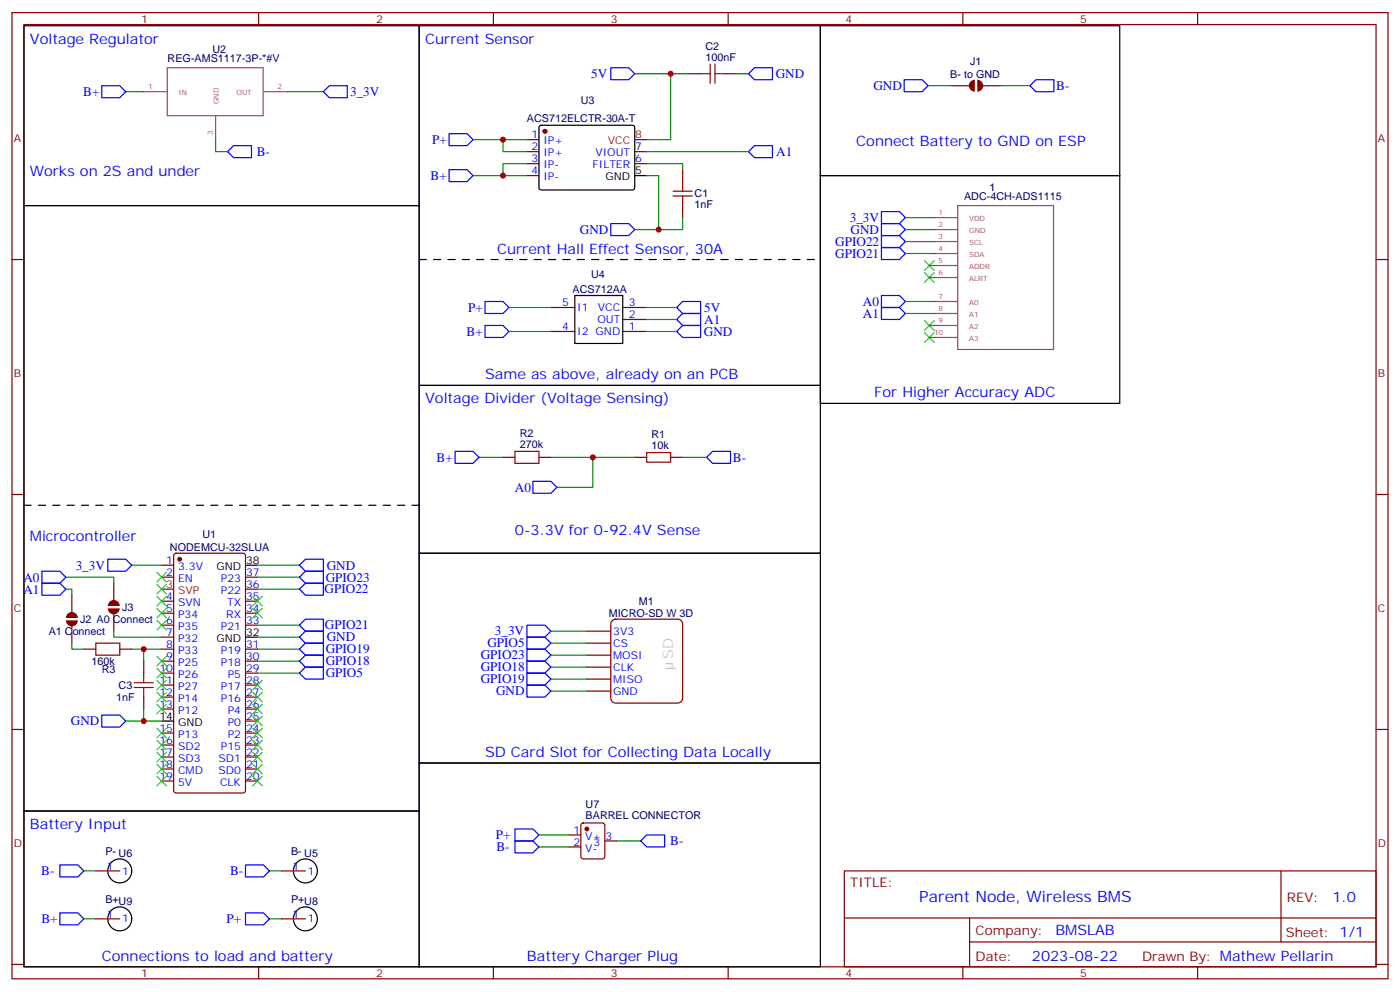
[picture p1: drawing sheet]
<svg xmlns="http://www.w3.org/2000/svg" width="412mm" height="292mm" viewBox="0 0 412 292" stroke-linecap="round" stroke-linejoin="round" font-family="sans-serif">
<g fill="none" stroke="#870000" stroke-width=".35">
<path d="M3.5 3.7h405.4v284.3h-405.4zM7.1 7.2h398.2v277.3h-398.2zM76.2 3.7v3.5M145.3 3.7v3.5M214.5 3.7v3.5M283.6 3.7v3.5M352.8 3.7v3.5M202.8 21.7h3.6M213.4 21.7h3.6M280.5 25.2h5.3M289.3 25.2h5.3M155.2 41.1h3.5"/>
<path d="M155.2 44.6h3.5M155.2 48.2h3.5M155.2 51.7h3.5M187 44.6h3.5M187 48.2h3.5M201.1 49.9v3.5M3.5 76.4h3.6M201.1 60.5v3.5M405.3 76.4h3.6M162.3 97.5h7M162.3 90.5h7M183.4 97.5h7.1"/>
<path d="M183.4 94h7.1M183.4 90.5h7.1M148.2 134.6h3.5M158.7 134.6h3.6M187 134.6h3.5M197.6 134.6h3.5M3.5 145.5h3.6M405.3 145.5h3.6M47.6 166.3h3.6M47.6 169.9h3.6M47.6 176.9h3.6M51.4 163l.5-.2h19.7l.7 .4v69.5l-.4 .6-20 .1-.7-.5v-69.4z"/>
<path d="M72.3 169.9h3.5M72.3 176.9h3.5M72.3 173.4h3.5M24.7 191h3.5M35.3 191h3.5M42.3 194.6v3.5M47.6 180.4h3.6M47.6 184h3.6M47.6 187.5h3.6M47.6 191h3.6M47.6 194.6h3.6M47.6 198.1h3.6"/>
<path d="M72.3 180.4h3.5M72.3 184h3.5M72.3 191h3.5M72.3 194.6h3.5M72.3 198.1h3.5M172.9 185.7h7M172.9 189.3h7M172.9 192.8h7M172.9 196.3h7M172.9 199.8h7M180.2 182.8l1.1-.6h18.4a1.41 1.41 0 0 1 1.4 1.4v21.9a1.51 1.51 0 0 1-1.4 1.4h-18.4a1.51 1.51 0 0 1-1.4-1.4v-21.9zM3.5 214.7h3.6"/>
<path d="M42.3 205.1v3.6M47.6 201.6h3.6M47.6 205.1h3.6M47.6 208.7h3.6M47.6 215.7h3.6M47.6 219.3h3.6M72.3 201.6h3.5M72.3 205.1h3.5M72.3 208.7h3.5M72.3 215.7h3.5M72.3 219.3h3.5M72.3 212.2h3.5"/>
<path d="M172.9 203.4h7M405.3 214.7h3.6M47.6 222.8h3.6M47.6 226.3h3.6M47.6 229.8h3.6M72.3 222.8h3.5M72.3 226.3h3.5M72.3 229.8h3.5M28.2 256.3h7.1M82.9 256.3h7.1M167.6 245.7h3.5M167.6 249.2h3.5"/>
<path d="M171.3 242.4l.5-.2h5.6l.7 .4 .1 9.5-.5 .6-5.9 .1-.6-.5-.1-9.4zM178.2 247.5h3.5M248.7 256.3h156.6v28.2h-156.6zM377.3 256.3v20.9M28.2 270.4h7.1M82.9 270.4h7.1M248.7 270.1h156.5M285.6 277.2h119.6M285.6 270.1v14.2M3.5 283.8h3.6M76.2 284.5v3.5M145.3 284.5v3.5"/>
<path d="M214.5 284.5v3.5M283.6 284.5v3.5M352.8 284.5v3.5M405.3 283.8h3.6"/>
</g>
<g fill="none" stroke="#00f" stroke-width=".35">
<path d="M179.9 19.9h5.3l1.8 1.8-1.8 1.8h-5.3zM30 25.2h5.3l1.7 1.8-1.7 1.8h-5.3zM97 25.2h5.3v3.6h-5.3l-1.8-1.8zM132.3 39.3h5.3l1.7 1.8-1.7 1.8h-5.3zM220.5 21.7l1.7-1.8h5.3v3.6h-5.3zM68.8 42.9h5.3v3.5h-5.3l-1.8-1.8zM132.3 49.9h5.3l1.7 1.8-1.7 1.7h-5.3zM222.2 42.9h5.3v3.5h-5.3l-1.7-1.8zM179.9 65.8h5.3l1.8 1.8-1.8 1.7h-5.3zM142.9 88.7h5.3l1.7 1.8-1.7 1.8h-5.3zM142.9 95.8h5.3l1.7 1.7-1.7 1.8h-5.3zM201.1 88.7h5.3v3.6h-5.3l-1.8-1.8z"/>
<path d="M201.1 95.8h5.3v3.5h-5.3l-1.8-1.8zM201.1 92.3h5.3v3.5h-5.3l-1.8-1.8zM134.1 132.8h5.2l1.8 1.8-1.8 1.7h-5.2zM208.1 134.6l1.8-1.8h5.3v3.5h-5.3zM157 141.6h5.3l1.7 1.8-1.7 1.8h-5.3zM12.3 168.1h5.3l1.8 1.8-1.8 1.7h-5.3zM12.3 171.6h5.3l1.8 1.8-1.8 1.8h-5.3zM31.7 164.6h5.3l1.8 1.7-1.8 1.8h-5.3zM90 164.6h5.2v3.5h-5.2l-1.8-1.8zM90 168.1h5.2v3.5h-5.2l-1.8-1.7zM90 185.7h5.2v3.6h-5.2l-1.8-1.8zM90 196.3h5.2v3.5h-5.2l-1.8-1.7z"/>
<path d="M90 192.8h5.2v3.5h-5.2l-1.8-1.7zM90 189.3h5.2v3.5h-5.2l-1.8-1.8zM155.2 184h5.3l1.8 1.7-1.8 1.8h-5.3zM155.2 187.5h5.3l1.8 1.8-1.8 1.7h-5.3zM155.2 191h5.3l1.8 1.8-1.8 1.8h-5.3zM155.2 194.6h5.3l1.8 1.7-1.8 1.8h-5.3zM155.2 198.1h5.3l1.8 1.7-1.8 1.8h-5.3zM30 210.4h5.3l1.7 1.8-1.7 1.8h-5.3zM155.2 201.6h5.3l1.8 1.8-1.8 1.7h-5.3zM17.6 254.5h5.3l1.8 1.8-1.8 1.8h-5.3zM72.3 254.5h5.3l1.8 1.8-1.8 1.8h-5.3zM151.7 243.9h5.3l1.7 1.8-1.7 1.8h-5.3z"/>
<path d="M151.7 247.5h5.3l1.7 1.7-1.7 1.8h-5.3zM190.5 245.7h5.3v3.5h-5.3l-1.8-1.7zM17.6 268.6h5.3l1.8 1.8-1.8 1.8h-5.3zM72.3 268.6h5.3l1.8 1.8-1.8 1.8h-5.3z"/>
</g>
<g fill="none" stroke="#008700" stroke-width=".35">
<path d="M37 27h5.3M84.7 27h10.5M187 21.7h10.6v19.4h-7.1M197.6 21.7h5.2M63.5 41.1v3.5h3.5M139.3 41.1h15.9M139.3 51.7h15.9M148.2 41.1v3.5h7M155.2 48.2h-7v3.5M190.5 48.2h10.6v1.7M190.5 51.7h3.5v15.9M201.1 64v3.6h-14.1"/>
<path d="M149.9 97.5h12.4M149.9 90.5h12.4M190.5 97.5h8.8M190.5 90.5h8.8M141.1 134.6h7.1M162.3 134.6h24.7M201.1 134.6h7M38.8 166.3h8.8M75.8 166.3h12.4M75.8 169.9h12.4M38.8 191h8.8M42.3 191v3.6"/>
<path d="M75.8 187.5h12.4M75.8 198.1h12.4M75.8 194.6h12.4M75.8 191h12.4M162.3 185.7h10.6M162.3 196.3h10.6M162.3 199.8h10.6M162.3 192.8h10.6M162.3 189.3h10.6M37 212.2h10.6M42.3 208.7v3.5M162.3 203.4h10.6"/>
<path d="M24.7 256.3h3.5M79.4 256.3h3.5M158.7 245.7h8.9M158.7 249.2h8.9M181.7 247.5h7M24.7 270.4h3.5M79.4 270.4h3.5"/>
</g>
<path d="M49.3 19.9h28.2v14.1h-28.2zM42.3 27h7M63.5 34.2v6.9M77.7 27h7" fill="none" stroke="#a64a4a" stroke-width=".35"/>
<g fill="none" stroke="#a10000" stroke-width=".35">
<path d="M209.2 18.9v5.6M210.6 18.9v5.6M206.4 21.7h2.8M210.6 21.7h2.8M198.3 56.3h5.6M198.3 57.7h5.6M201.1 53.4v2.9M201.1 57.7v2.8M151.7 132.8h7v3.5h-7zM190.5 133.2h7.1v2.8h-7.1zM28.2 189.3h7.1v3.5h-7.1zM42.3 198.1v2.8"/>
<path d="M39.5 200.9h5.7M39.5 202.3h5.7M42.3 202.3v2.8"/>
</g>
<g fill="none" stroke="#000" stroke-width=".35">
<path d="M7.1 7.6h116.4v52.9h-116.4zM123.5 7.6h118.2v105.8h-118.2zM159 37.1l.5-.2h27l.5 .7-.1 17.9-.6 .4-27.1-.1-.5-.6v-17.6zM187 51.7h3.5M7.1 60.5h116.4v178.2h-116.4zM169.3 87h14.1v14.1h-14.1zM123.5 113.4h118.2v49.4h-118.2zM72.3 166.3h3.5M123.5 162.8h118.2v61.7h-118.2zM72.3 187.5h3.5M47.6 212.2h3.6M7.1 238.7h116.4v45.8h-116.4z"/>
<circle cx="35.3" cy="256.3" r="3.5"/>
<circle cx="90" cy="256.3" r="3.5"/>
<circle cx="35.3" cy="270.4" r="3.5"/>
<circle cx="90" cy="270.4" r="3.5"/>
</g>
<g fill="#870000" stroke="#870000" stroke-width=".35">
<circle cx="52.9" cy="164.6" r=".53"/>
<circle cx="160.5" cy="38.6" r=".53"/>
<circle cx="172.9" cy="243.9" r=".53"/>
</g>
<path d="M187 41.1h3.5M47.6 173.4h3.6" fill="none" stroke="#f00" stroke-width=".35"/>
<path d="M123.5 76.4h116.4M7.1 148.7h116.4" fill="none" stroke="#000" stroke-width=".35" stroke-dasharray="2.1 2.1"/>
<g fill="none" stroke="#3c3" stroke-width=".35">
<path d="M46.2 168.5l2.8 2.8M46.2 172l2.8 2.8M46.2 175.5l2.8 2.8M46.2 179l2.8 2.9M49 168.5l-2.8 2.8M49 172l-2.8 2.8M49 175.5l-2.8 2.8M49 179l-2.8 2.9M74.4 179l2.9 2.9M74.4 175.5l2.9 2.8M77.3 175.5l-2.9 2.8M77.3 179l-2.9 2.9"/>
<path d="M46.2 182.6l2.8 2.8M46.2 193.1l2.8 2.9M46.2 196.7l2.8 2.8M49 182.6l-2.8 2.8M49 193.1l-2.8 2.9M49 196.7l-2.8 2.8M46.2 200.2l2.8 2.8M46.2 203.7l2.8 2.9M46.2 207.3l2.8 2.8M46.2 214.3l2.8 2.8M46.2 217.8l2.8 2.9M49 200.2l-2.8 2.8"/>
<path d="M49 203.7l-2.8 2.9M49 207.3l-2.8 2.8M49 214.3l-2.8 2.8M49 217.8l-2.8 2.9M74.4 200.2l2.9 2.8M74.4 217.8l2.9 2.9M74.4 214.3l2.9 2.8M74.4 210.8l2.9 2.8M74.4 207.3l2.9 2.8M74.4 203.7l2.9 2.9M77.3 217.8l-2.9 2.9M77.3 214.3l-2.9 2.8"/>
<path d="M77.3 210.8l-2.9 2.8M77.3 207.3l-2.9 2.8M77.3 203.7l-2.9 2.9M77.3 200.2l-2.9 2.8M46.2 221.4l2.8 2.8M46.2 224.9l2.8 2.8M46.2 228.4l2.8 2.8M49 221.4l-2.8 2.8M49 224.9l-2.8 2.8M49 228.4l-2.8 2.8M74.4 228.4l2.9 2.8M74.4 224.9l2.9 2.8"/>
<path d="M74.4 221.4l2.9 2.8M77.3 228.4l-2.9 2.8M77.3 224.9l-2.9 2.8M77.3 221.4l-2.9 2.8"/>
</g>
<g fill="#870000">
<path d="M287.9 23.5a1.76 1.76 0 0 1 1.7 1.7 1.76 1.76 0 0 1-1.7 1.8z"/>
<path d="M285.9 24l1.3-.5v3.5a1.76 1.76 0 0 1-1.7-1.1 1.76 1.76 0 0 1 .4-1.9z"/>
</g>
<path d="M266.3 23.5h5.3l1.8 1.7-1.8 1.8h-5.3zM303.4 25.2l1.8-1.7h5.2v3.5h-5.2zM259.6 62.3h5.3l1.8 1.7-1.8 1.8h-5.3zM259.6 65.8h5.3l1.8 1.8-1.8 1.7h-5.3zM259.6 69.3h5.3l1.8 1.8-1.8 1.7h-5.3zM259.6 72.8h5.3l1.8 1.8-1.8 1.8h-5.3zM259.6 87h5.3l1.8 1.7-1.8 1.8h-5.3zM259.6 90.5h5.3l1.8 1.8-1.8 1.7h-5.3zM90 171.6h5.2v3.6h-5.2l-1.8-1.8zM90 182.2h5.2v3.5h-5.2l-1.8-1.7z" fill="none" stroke="#00f" stroke-width=".35"/>
<g fill="none" stroke="#008700" stroke-width=".35">
<path d="M217 21.7h3.5M273.4 25.2h7.1M294.6 25.2h8.8M266.7 64h8.5M266.7 67.6h8.5M266.7 71.1h8.5M266.7 74.6h8.5M273.8 78.1h1.4M266.7 88.7h8.5M273.8 81.7h1.4M273.8 95.8h1.4M273.8 99.3h1.4"/>
<path d="M75.8 173.4h12.4M75.8 184h12.4"/>
</g>
<path d="M275.2 64h6.9M275.2 67.6h6.9M275.2 71.1h6.9M275.2 74.6h6.9M275.2 78.1h6.9M282.1 60.5h28.2v42.3h-28.2zM275.2 81.7h6.9M275.2 88.7h6.9M275.2 92.3h6.9M275.2 95.8h6.9M275.2 99.3h6.9" fill="none" stroke="#a64a4a" stroke-width=".35"/>
<path d="M272.3 76.7l2.9 2.9M275.2 76.7l-2.9 2.9M272.3 80.3l2.9 2.8M272.3 94.4l2.9 2.8M272.3 97.9l2.9 2.8M275.2 80.3l-2.9 2.8M275.2 94.4l-2.9 2.8M275.2 97.9l-2.9 2.8" fill="none" stroke="#3c3" stroke-width=".35"/>
<path d="M21.2 175.2v5.2M21.2 184v5.3" fill="none" stroke="#870000" stroke-width=".35"/>
<g fill="#870000">
<path d="M19.4 182.6h3.5a1.76 1.76 0 0 1-1.7 1.7 1.76 1.76 0 0 1-1.8-1.7z"/>
<path d="M19.9 180.6a1.76 1.76 0 0 1 1.9-.4 1.76 1.76 0 0 1 1.1 1.7h-3.5z"/>
</g>
<path d="M21.2 189.3v1.7h3.5" fill="none" stroke="#008700" stroke-width=".35"/>
<path d="M33.5 171.6v5.3M33.5 180.4v5.3" fill="none" stroke="#870000" stroke-width=".35"/>
<g fill="#870000">
<path d="M31.7 179h3.6a1.76 1.76 0 0 1-1.8 1.8 1.76 1.76 0 0 1-1.8-1.8z"/>
<path d="M32.3 177.1a1.76 1.76 0 0 1 1.9-.4 1.76 1.76 0 0 1 1.1 1.6h-3.6z"/>
</g>
<path d="M190.5 44.6h30M190.5 94h8.8M266.7 92.3h8.5M174.6 134.6v8.8h-10.6M19.4 169.9h14.1v1.7M19.4 173.4h1.8v1.8M33.5 185.7v1.8h14.1" fill="none" stroke="#008700" stroke-width=".35"/>
<path d="M241.7 7.6h88.1v44.1h-88.1zM241.7 51.7h88.1v67h-88.1zM123.5 224.5h118.2v60h-118.2z" fill="none" stroke="#000" stroke-width=".35"/>
<g fill="#c00">
<circle cx="194" cy="67.6" r=".88"/>
<circle cx="197.6" cy="21.7" r=".88"/>
<circle cx="148.2" cy="41.1" r=".88"/>
<circle cx="148.2" cy="51.7" r=".88"/>
<circle cx="42.3" cy="191" r=".88"/>
<circle cx="42.3" cy="212.2" r=".88"/>
<circle cx="174.6" cy="134.6" r=".88"/>
</g>
<text font-size="4.6" fill="#00f" x="270.8" y="265.3">Parent Node, Wireless BMS</text>
<g font-size="4.2" fill="#00f">
<text x="8.8" y="12.9">Voltage Regulator</text>
<text x="125.2" y="12.9">Current Sensor</text>
<text x="252.2" y="42.9">Connect Battery to GND on ESP</text>
<text x="8.8" y="51.7">Works on 2S and under</text>
<text x="146.4" y="74.6">Current Hall Effect Sensor, 30A</text>
<text x="142.9" y="111.7">Same as above, already on an PCB</text>
<text x="125.2" y="118.7">Voltage Divider (Voltage Sensing)</text>
<text x="257.5" y="116.9">For Higher Accuracy ADC</text>
<text x="8.8" y="159.3">Microcontroller</text>
<text x="151.7" y="157.5">0-3.3V for 0-92.4V Sense</text>
<text x="142.9" y="222.8">SD Card Slot for Collecting Data Locally</text>
<text x="8.8" y="243.9">Battery Input</text>
<text x="392.5" y="265.6">1.0</text>
<text x="310.9" y="275.1">BMSLAB</text>
<text x="30" y="282.8">Connections to load and battery</text>
<text x="155.2" y="282.8">Battery Charger Plug</text>
<text x="304" y="282.9">2023-08-22</text>
</g>
<text font-size="4.2" fill="#ccc" x="198.3" y="193.9" transform="rotate(-90 198.3 193.9)">SD</text>
<g font-size="3.9" fill="#00f">
<text x="174.1" y="23">5V</text>
<text x="228.5" y="23">GND</text>
<text x="24.5" y="28.3">B+</text>
<text x="103.1" y="28.2">3_3V</text>
<text x="257.3" y="26.5">GND</text>
<text x="311.1" y="26.5">B-</text>
<text x="75.6" y="46">B-</text>
<text x="127.3" y="42.4">P+</text>
<text x="228.6" y="45.9">A1</text>
<text x="126.9" y="53">B+</text>
<text x="250.3" y="65.3">3_3V</text>
<text x="170.8" y="68.8">GND</text>
<text x="250.6" y="68.8">GND</text>
<text x="246.1" y="72.3">GPIO22</text>
<text x="246.1" y="75.8">GPIO21</text>
<text x="254.2" y="89.9">A0</text>
<text x="137.9" y="91.8">P+</text>
<text x="207.4" y="91.7">5V</text>
<text x="207.5" y="95.3">A1</text>
<text x="254.2" y="93.5">A1</text>
<text x="137.4" y="98.8">B+</text>
<text x="207.4" y="98.8">GND</text>
<text x="128.6" y="135.9">B+</text>
<text x="215.9" y="135.9">B-</text>
<text x="151.7" y="144.7">A0</text>
<text x="22.3" y="167.6">3_3V</text>
<text x="96.2" y="167.6">GND</text>
<text x="6.9" y="171.2">A0</text>
<text x="96" y="171.1">GPIO23</text>
<text x="6.9" y="174.7">A1</text>
<text x="95.6" y="174.6">GPIO22</text>
<text x="95.7" y="185.2">GPIO21</text>
<text x="96.2" y="188.8">GND</text>
<text x="143.6" y="190.5">GPIO5</text>
<text x="145.8" y="187">3_3V</text>
<text x="96" y="195.8">GPIO18</text>
<text x="96" y="192.3">GPIO19</text>
<text x="141.6" y="194.1">GPIO23</text>
<text x="141.6" y="197.6">GPIO18</text>
<text x="96" y="199.4">GPIO5</text>
<text x="141.6" y="201.1">GPIO19</text>
<text x="146.1" y="204.6">GND</text>
<text x="20.9" y="213.5">GND</text>
<text x="146.1" y="247">P+</text>
<text x="146.2" y="250.5">B-</text>
<text x="197.4" y="248.7">B-</text>
<text x="12.1" y="257.6">B-</text>
<text x="67.8" y="257.6">B-</text>
<text x="12.2" y="271.7">B+</text>
<text x="66.7" y="271.7">P+</text>
</g>
<g font-size="3.9" fill="#800">
<text x="250.5" y="260.9">TITLE:</text>
<text x="379.1" y="265.6">REV:</text>
<text x="287.4" y="275.1">Company:</text>
<text x="378.7" y="275.7">Sheet: 1/1</text>
<text x="287.4" y="282.8">Date:</text>
<text x="336.4" y="282.8">Drawn By: Mathew Pellarin</text>
</g>
<g font-size="3.2" fill="#800">
<text x="41.6" y="6.7">1</text>
<text x="110.8" y="6.7">2</text>
<text x="179.9" y="6.7">3</text>
<text x="249.1" y="6.7">4</text>
<text x="318.2" y="6.7">5</text>
<text x="4.1" y="41.8">A</text>
<text x="405.9" y="41.8">A</text>
<text x="4.1" y="110.9">B</text>
<text x="405.9" y="110.9">B</text>
<text x="4.1" y="180.1">C</text>
<text x="405.9" y="180.1">C</text>
<text x="4.1" y="249.2">D</text>
<text x="405.9" y="249.2">D</text>
<text x="41.6" y="287.5">1</text>
<text x="110.8" y="287.5">2</text>
<text x="179.9" y="287.5">3</text>
<text x="249.1" y="287.5">4</text>
<text x="318.2" y="287.5">5</text>
</g>
<g font-size="3.2" fill="#000080">
<text x="62.6" y="15.6">U2</text>
<text x="207.8" y="17.8">100nF</text>
<text x="207.8" y="14.7">C2</text>
<text x="49.4" y="18.2">REG-AMS1117-3P-*#V</text>
<text x="279.9" y="22.8">B- to GND</text>
<text x="285.8" y="19.2">J1</text>
<text x="155.2" y="35.8">ACS712ELCTR-30A-T</text>
<text x="171.1" y="30.5">U3</text>
<text x="204.6" y="58.1">C1</text>
<text x="284" y="58.7">ADC-4CH-ADS1115</text>
<text x="291.5" y="56.2">1</text>
<text x="204.6" y="61.3">1nF</text>
<text x="174.1" y="81.7">U4</text>
<text x="168.7" y="86.3">ACS712AA</text>
<text x="153.1" y="131.8">270k</text>
<text x="153.1" y="128.6">R2</text>
<text x="191.9" y="128.9">R1</text>
<text x="191.9" y="132.1">10k</text>
<text x="59.6" y="158.4">U1</text>
<text x="50.1" y="162.2">NODEMCU-32SLUA</text>
<text x="36" y="179.9">J3</text>
<text x="188.2" y="178.1">M1</text>
<text x="23.6" y="183.3">J2 A0 Connect</text>
<text x="179.4" y="181.6">MICRO-SD W 3D</text>
<text x="14.3" y="186.9">A1 Connect</text>
<text x="26.9" y="195.7">160k</text>
<text x="30" y="198.1">R3</text>
<text x="34.9" y="202.8">C3</text>
<text x="34.2" y="206.3">1nF</text>
<text x="172.5" y="237.8">U7</text>
<text x="172.5" y="241.1">BARREL CONNECTOR</text>
<text x="31.1" y="251.6">P- U6</text>
<text x="85.7" y="251.6">B- U5</text>
<text x="31.1" y="265.7">B+U9</text>
<text x="85.7" y="265.7">P+U8</text>
</g>
<g font-size="3.2" fill="#00f">
<text x="156.6" y="40.7">1</text>
<text x="156.6" y="44.3">2</text>
<text x="156.6" y="47.8">3</text>
<text x="160.1" y="42.5">IP+</text>
<text x="160.1" y="46">IP+</text>
<text x="175.4" y="46">VIOUT</text>
<text x="187.1" y="47.8">6</text>
<text x="187.1" y="44.3">7</text>
<text x="156.6" y="51.3">4</text>
<text x="160.1" y="49.6">IP-</text>
<text x="160.1" y="53.1">IP-</text>
<text x="174.6" y="49.6">FILTER</text>
<text x="165.6" y="90.1">5</text>
<text x="170" y="91.5">I1</text>
<text x="176" y="95.1">OUT</text>
<text x="176.1" y="91.5">VCC</text>
<text x="185.2" y="93.7">2</text>
<text x="185.2" y="90.1">3</text>
<text x="165.6" y="97.2">4</text>
<text x="170" y="98.6">I2 GND</text>
<text x="185.2" y="97.2">1</text>
<text x="49" y="166">1</text>
<text x="52.5" y="167.7">3.3V</text>
<text x="49" y="169.5">2</text>
<text x="52.5" y="171.3">EN</text>
<text x="65.1" y="171.3">P23</text>
<text x="72.5" y="173">36</text>
<text x="72.5" y="169.5">37</text>
<text x="49" y="176.6">4</text>
<text x="52.5" y="178.3">SVN</text>
<text x="65.1" y="174.8">P22</text>
<text x="66.9" y="178.3">TX</text>
<text x="72.5" y="176.6">35</text>
<text x="49" y="180.1">5</text>
<text x="49" y="183.6">6</text>
<text x="52.5" y="181.9">P34</text>
<text x="52.5" y="185.4">P35</text>
<text x="65.1" y="185.4">P21</text>
<text x="66.6" y="181.9">RX</text>
<text x="72.5" y="183.6">33</text>
<text x="72.5" y="180.1">34</text>
<text x="49" y="187.1">7</text>
<text x="49" y="190.7">8</text>
<text x="52.5" y="188.9">P32</text>
<text x="72.5" y="190.7">31</text>
<text x="180.6" y="186.9">3V3</text>
<text x="180.6" y="190.3">CS</text>
<text x="46.9" y="197.7">10</text>
<text x="49" y="194.2">9</text>
<text x="52.5" y="192.4">P33</text>
<text x="52.5" y="196">P25</text>
<text x="65.1" y="196">P18</text>
<text x="65.1" y="192.4">P19</text>
<text x="72.5" y="197.7">29</text>
<text x="72.5" y="194.2">30</text>
<text x="180.6" y="193.9">MOSI</text>
<text x="180.6" y="197.4">CLK</text>
<text x="46.9" y="201.3">11</text>
<text x="52.5" y="199.5">P26</text>
<text x="52.5" y="203">P27</text>
<text x="65.1" y="203">P17</text>
<text x="67.1" y="199.5">P5</text>
<text x="72.5" y="201.3">28</text>
<text x="180.6" y="200.9">MISO</text>
<text x="46.9" y="204.8">12</text>
<text x="46.9" y="208.3">13</text>
<text x="52.5" y="206.6">P14</text>
<text x="65.1" y="206.6">P16</text>
<text x="72.5" y="208.3">26</text>
<text x="72.5" y="204.8">27</text>
<text x="180.6" y="204.4">GND</text>
<text x="46.9" y="215.4">15</text>
<text x="52.5" y="210.1">P12</text>
<text x="67.1" y="213.6">P0</text>
<text x="67.1" y="210.1">P4</text>
<text x="72.5" y="215.4">24</text>
<text x="72.5" y="211.8">25</text>
<text x="46.9" y="218.9">16</text>
<text x="52.5" y="217.1">P13</text>
<text x="52.5" y="220.7">SD2</text>
<text x="65.1" y="220.7">P15</text>
<text x="67.1" y="217.1">P2</text>
<text x="72.5" y="218.9">23</text>
<text x="46.9" y="222.4">17</text>
<text x="46.9" y="226">18</text>
<text x="52.5" y="224.2">SD3</text>
<text x="52.5" y="227.7">CMD</text>
<text x="64.4" y="227.7">SD0</text>
<text x="64.4" y="224.2">SD1</text>
<text x="72.5" y="226">21</text>
<text x="72.5" y="222.4">22</text>
<text x="46.9" y="229.5">19</text>
<text x="52.5" y="231.2">5V</text>
<text x="64.8" y="231.2">CLK</text>
<text x="72.5" y="229.5">20</text>
<text x="168.9" y="245.4">1</text>
<text x="168.9" y="248.9">2</text>
<text x="172.4" y="247.1">V+</text>
<text x="172.4" y="250.6">V-</text>
<text x="174.8" y="248.9">3</text>
<text x="178.3" y="247.1">3</text>
<text x="31.5" y="255.9">1</text>
<text x="36" y="257.4">1</text>
<text x="86.2" y="255.9">1</text>
<text x="90.7" y="257.4">1</text>
<text x="31.5" y="270.1">1</text>
<text x="36" y="271.5">1</text>
<text x="86.2" y="270.1">1</text>
<text x="90.7" y="271.5">1</text>
</g>
<g font-size="3.2" fill="#f00">
<text x="187.1" y="40.7">8</text>
<text x="179.1" y="42.5">VCC</text>
<text x="49" y="173">3</text>
<text x="52.5" y="174.8">SVP</text>
</g>
<g font-size="3.2">
<text x="178.4" y="53.1">GND</text>
<text x="187.1" y="51.3">5</text>
<text x="63.7" y="167.7">GND</text>
<text x="72.5" y="166">38</text>
<text x="63.7" y="188.9">GND</text>
<text x="72.5" y="187.1">32</text>
<text x="46.9" y="211.8">14</text>
<text x="52.5" y="213.6">GND</text>
</g>
<g font-size="2.1" fill="#a54b4b">
<text x="43.7" y="26.3">1</text>
<text x="52.6" y="28">IN</text>
<text x="69.6" y="28">OUT</text>
<text x="81.8" y="26.3">2</text>
<text x="64.4" y="30.7" transform="rotate(-90 64.4 30.7)">GND</text>
<text x="62.7" y="39.7" transform="rotate(-90 62.7 39.7)">3</text>
<text x="276.5" y="63.3">1</text>
<text x="285.5" y="65.1">VDD</text>
<text x="276.5" y="66.9">2</text>
<text x="276.5" y="70.4">3</text>
<text x="285.5" y="68.6">GND</text>
<text x="276.5" y="73.9">4</text>
<text x="276.5" y="77.4">5</text>
<text x="285.5" y="72.1">SCL</text>
<text x="285.5" y="75.7">SDA</text>
<text x="276.5" y="81">6</text>
<text x="285.5" y="79.2">ADDR</text>
<text x="285.5" y="82.7">ALRT</text>
<text x="276.5" y="88">7</text>
<text x="285.5" y="89.8">A0</text>
<text x="276.5" y="91.6">8</text>
<text x="276.5" y="95.1">9</text>
<text x="285.5" y="93.3">A1</text>
<text x="275.1" y="98.6">10</text>
<text x="285.5" y="96.8">A2</text>
<text x="285.5" y="100.3">A3</text>
</g>
</svg>
